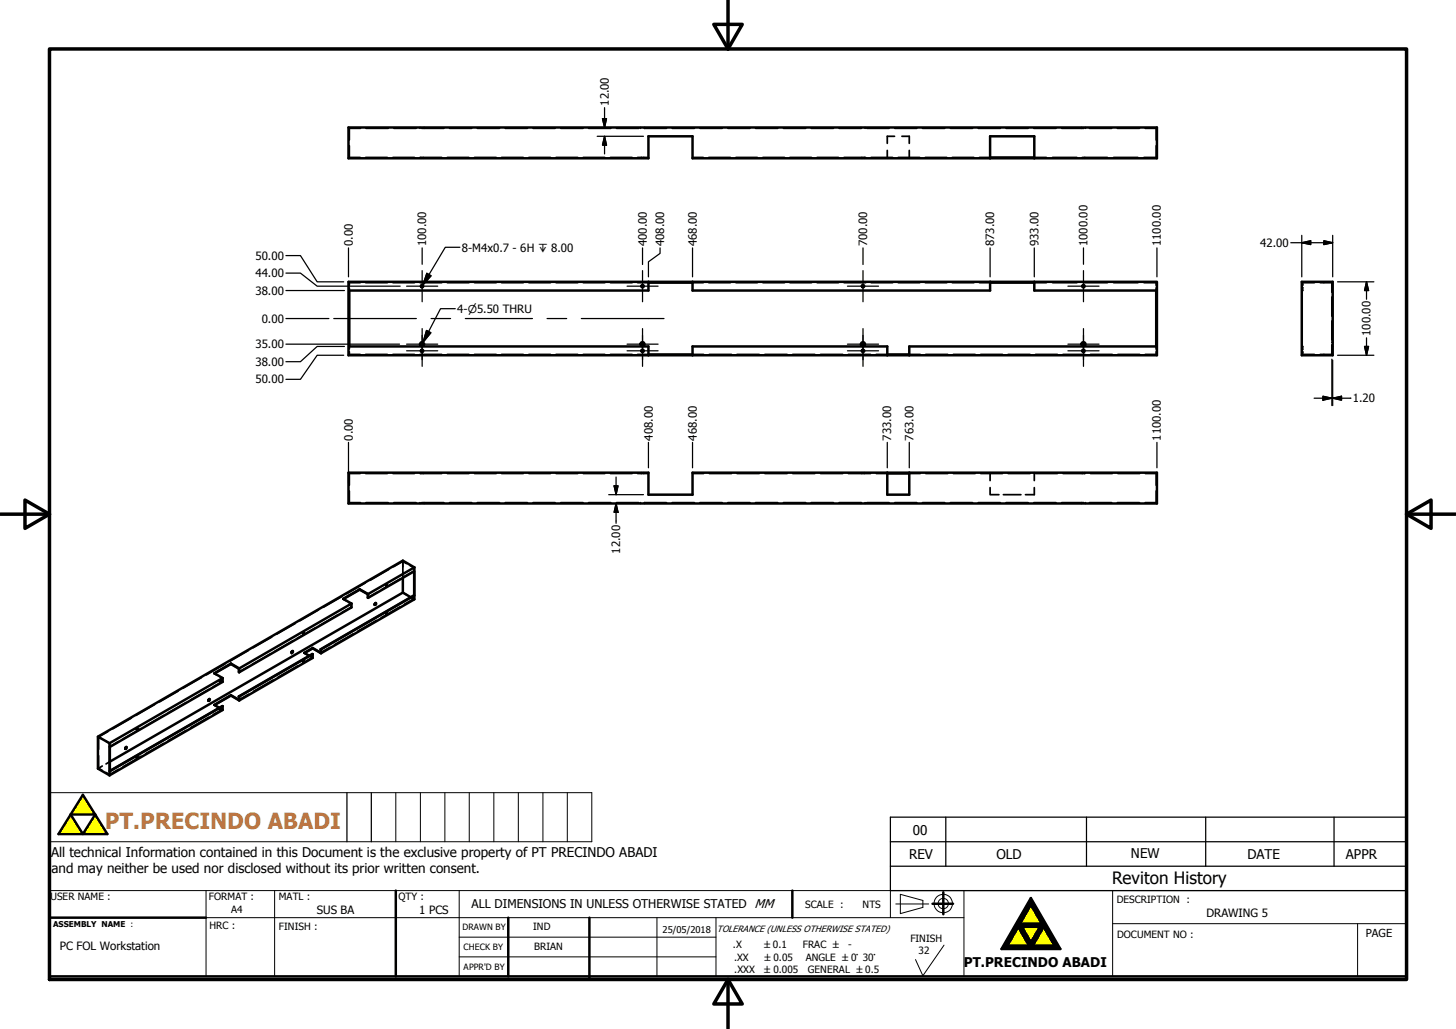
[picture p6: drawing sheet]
<svg xmlns="http://www.w3.org/2000/svg" width="297mm" height="210mm" viewBox="0 0 297 210" stroke-linecap="round" stroke-linejoin="round" font-family="sans-serif">
<g fill="none" stroke="#000" stroke-width=".51">
<path d="M71.1 26h164.9v6.3h-94.7v-4.5h-9v4.5h-61.2zM202 32.1h9M211 32.3v-4.5h-9v4.5M71.1 57.5h164.9v15h-164.9zM132.3 57.7h9M132.3 57.5v1.8h-61v11.4h61v1.8M202 57.7h9M202 57.5v1.8h-60.7v-1.8M211 57.5v1.8h24.9v11.4h-50.4v1.8M265.6 57.5h6.3v15h-6.3zM132.3 72.3h9M141.3 72.5v-1.8h39.7v1.8"/>
<path d="M181 72.3h4.5M71.1 96.5h61.2v4.4h9v-4.4h94.7v6.2h-164.9zM181 96.6h4.5M185.5 96.5v4.4h-4.5v-4.4M78.8 119.3l.2 .1-.2 .1zM78.9 119.3l-.1 .2M82.2 117.9v3M84.5 116.6l-9.4 5.4M84.5 115.8l-9.4 5.4M84.5 115.8l-2.3-1.4-62.2 35.9M84.5 115.8v6.5l-19 11M45 138.9v.1l-.1 .1z"/>
<path d="M45 138.9l-.1 .2M45.4 138.4l-23.1 13.3M45.4 138.4v.7l-23 13.3v5l23-13.3M47.1 135.5l1.6 1 .1 .7M47.1 135.4v.1M47.1 135.5l-3.3 1.9M47.1 135.4l1.7 1M47.1 135.4l-3.4 2 1.7 1M48.8 136.4v.8M59.7 132.8l-.2 .4M61.9 134.9l.1 .1-.1 .1zM61.9 129.1h.1l-.1 .2z"/>
<path d="M61.9 129.1l-.1 .2M61.9 134.9l-.1 .1M63.8 133.5l-15 8.6M63.8 132.2l-1.7 1 1 .6M63.8 132.2l1.6 1v-.7M63.8 132.2v.1M63.8 133.5v.8l-15 8.6M63.8 133.5l-15.1 8.6M63.8 132.3l-1.6 .9M63.8 132.3l1.7 1M65.4 132.5l19.1-11-19 11M65.4 132.5h.1"/>
<path d="M65.5 132.5v.8M71.7 123.2l-22.9 13.2M71.7 123.2v.8l-22.9 13.2M73.4 120.3l-3.3 1.9M73.4 120.2v.1M73.4 120.2l1.7 1M73.4 120.2l-3.4 2 1.7 1M73.4 120.3l1.6 1 .1 .7M75.1 121.2v.8M76.5 123.1l.2-.1v.2l-.2 .2-.1-.1zM76.6 123l-.2 .4M78.8 125.1h.2l-.2 .2z"/>
<path d="M78.9 125.1l-.1 .1M82.2 120.9l-59.8 34.5M82.2 120.9l1.6 1M22.3 151.7l-2.3-1.4v6.5l2.3 1.4M22.3 151.7v6.5M25.6 152.5l.2-.1v.1l-.2 .3zM25.8 152.4l-.2 .4M28 148.7h.1l-.2 .2zM28 154.5h.1l-.2 .2zM28 148.7l-.1 .2M28 154.4l-.1 .2M42.6 142.7h.2l-.1 .3-.2-.1z"/>
<path d="M42.7 142.6l-.2 .4M45 144.7v.2zM45 144.6l-.1 .2M45.4 144.1l-23 13.2M45.4 144.1v.8l-23.1 13.3M47.1 141.9l-3.4 1.9 1 .6M47.1 141.9l1.6 .9v-.7M47.1 141.9h.1M47.1 141.9l-3.3 2M47.1 141.9l1.7 1M48.7 142.1h.1M48.8 142.1v.8"/>
<path d="M14.4 166.2h5l-2.5 4zM16.9 162.2l5 8h-10zM10.1 187.3h31.9M80.7 181.7v17.5M103.7 187.3v11.9M120.2 187.3v12.6M161.6 181.7v5.6M190.2 184.4h4.2M192.4 182.1v4.5M207.7 189.2l2.2 3.8h-4.4zM208.5 189.2h3.6l-1.8 3.1zM210.3 183.3l6 10.4h-12z"/>
<path d="M210.3 184.7l2.2 3.8h-4.4zM212.9 189.2l2.2 3.8h-4.4zM287 188.5v10.7h-276.9"/>
<circle cx="86.1" cy="58.4" r=".24"/>
<circle cx="131.1" cy="58.4" r=".24"/>
<circle cx="176.1" cy="58.4" r=".23"/>
<circle cx="221" cy="58.4" r=".24"/>
<circle cx="86.1" cy="70.2" r=".41"/>
<circle cx="86.1" cy="71.6" r=".24"/>
<circle cx="131.1" cy="70.2" r=".42"/>
<circle cx="131.1" cy="71.6" r=".24"/>
<circle cx="176.1" cy="70.2" r=".42"/>
<circle cx="176.1" cy="71.6" r=".23"/>
<circle cx="221" cy="71.6" r=".24"/>
<circle cx="221" cy="70.2" r=".41"/>
<circle cx="59.6" cy="133" r=".18"/>
</g>
<g fill="none" stroke="#000" stroke-width=".36">
<path d="M71.3 29.7v2.5M71.3 32.3h.1M71.3 32.1h2.2M73.6 26.2h-2.3v2.4M74.6 32.1h4.4M74.7 26.2h4.5M80.2 32.1h4.4M80.3 26.2h4.6M85.7 26v.1M85.7 26.1v.1M85.7 32.1h4.4M85.9 32.1v.1"/>
<path d="M85.9 32.3h.1M86 26.2h4.6M86.3 32.1v.1M86.3 32.3h.1M86.5 26v.1M86.5 26.1v.1M91.2 32.1h4.5M91.7 26.2h4.5M96.8 32.1h4.4M97.4 26.2h4.5M102.3 32.1h4.5M103.1 26.2h4.5"/>
<path d="M107.9 32.1h4.4M108.7 26.2h4.6M113.4 32.1h4.5M114.4 26.2h4.6M119 32.1h4.4M120.1 26.2h4.5M124.5 32.1h4.5M125.8 26.2h4.5M130.1 32.1h2.2M130.7 26v.1M130.7 26.1v.1M130.8 32.1v.1"/>
<path d="M130.8 32.3h.1M131.3 32.1v.1M131.3 32.3h.1M131.4 26.2h4.6M131.5 26v.1M131.5 26.1v.1M137.1 26.2h4.6M141.3 32.1h2.2M142.8 26.2h4.5M144.6 32.1h4.4M148.5 26.2h4.5M150.1 32.1h4.4"/>
<path d="M154.1 26.2h4.6M155.6 32.1h4.5M159.8 26.2h4.6M161.1 32.1h4.5M165.5 26.2h4.5M166.7 32.1h4.4M171.2 26.2h4.5M172.2 32.1h4.4M175.6 26v.1M175.6 26.1v.1M175.8 32.1v.1M175.8 32.3h.1"/>
<path d="M176.3 32.1v.1M176.3 32.3h.1M176.5 26v.1M176.5 26.1v.1M176.8 26.2h4.6M177.7 32.1h4.4M181 30.7v1.5M181 32.3h.1M182.5 27.8h-1.5v1.5M182.5 26.2h4.5M183.2 32.1h4.4M184 27.8h1.5v1.5"/>
<path d="M185.5 30.7v1.5M185.5 32.3h.1M188.2 26.2h4.5M188.8 32.1h4.4M193.9 26.2h4.5M194.3 32.1h4.4M199.6 26.2h4.5M199.8 32.1h2.2M205.2 26.2h4.6M210.9 26.2h4.6M211 32.1h2.5M214.7 32.1h5"/>
<path d="M216.6 26.2h4.5M220.6 26v.1M220.6 26.1v.1M220.8 32.1v.1M220.8 32.3h.1M221 32.1h4.9M221.3 32.1v.1M221.3 32.3h.1M221.4 26v.1M221.4 26.1v.1M222.2 26.2h4.6M227.2 32.1h5"/>
<path d="M227.9 26.2h4.6M233.4 32.1h2.5M233.6 26.2h2.3v2.4M235.9 29.7v2.5M235.9 32.3h.1M71.3 58.8v.5M73.5 57.7h-2.2v.5M74.6 57.7h4.4M80.2 57.7h4.4M85.7 57.7h4.4M91.2 57.7h4.5M96.8 57.7h4.4"/>
<path d="M102.3 57.7h4.5M107.9 57.7h4.4M113.4 57.7h4.5M119 57.7h4.4M124.5 57.7h4.5M130.1 57.7h2.2M141.3 57.7h2.2M144.6 57.7h4.4M150.1 57.7h4.4M155.6 57.7h4.5M161.1 57.7h4.5M166.7 57.7h4.4"/>
<path d="M172.2 57.7h4.4M177.7 57.7h4.4M183.2 57.7h4.4M188.8 57.7h4.4M194.3 57.7h4.4M199.8 57.7h2.2M211 57.7h2.5M214.7 57.7h5M221 57.7h4.9M227.2 57.7h5M233.4 57.7h2.5v.5M235.9 58.8v.5"/>
<path d="M265.6 59.3h.1M265.6 58.7h.1M265.6 58.1h.1M265.7 58.7h.1M265.7 58.1h.1M265.8 58.8l-.1 .5M268.2 57.7h-2.4v.5M269.3 57.7h2.4v1.9M270.1 57.5v.1M270.1 57.6v.1M71.3 71.8v.5h2.2M71.3 70.7v.5"/>
<path d="M74.6 72.3h4.4M80.2 72.3h4.4M85.7 72.3h4.4M91.2 72.3h4.5M96.8 72.3h4.4M102.3 72.3h4.5M107.9 72.3h4.4M113.4 72.3h4.5M119 72.3h4.4M124.5 72.3h4.5M130.1 72.3h2.2M141.3 72.3h2.2"/>
<path d="M144.7 72.3h4.5M150.3 72.3h4.6M156 72.3h4.6M161.7 72.3h4.5M167.4 72.3h4.5M173.1 72.3h4.5M178.7 72.3h2.3M185.5 72.3h2.2M188.8 72.3h4.6M194.5 72.3h4.4M200.1 72.3h4.4M205.7 72.3h4.4"/>
<path d="M211.3 72.3h4.4M216.8 72.3h4.5M222.5 72.3h4.4M228 72.3h4.5M235.9 71.8v.5h-2.3M235.9 70.7v.5M265.6 71.8h.1M265.6 71.4h.1M265.6 70.7h.1M265.7 71.8h.1M265.7 71.4h.1M265.7 70.7l.1 .5"/>
<path d="M265.8 71.8v.5h2.4M270.1 72.3v.1M270.1 72.5h.1M271.7 70.4v1.9h-2.4M271.7 60.6v3.9M271.7 65.5v3.9M271.7 70.7h.2M271.7 69.8h.2M71.3 96.5h.1M71.3 96.6v2.4M71.3 96.6h2.2M74.6 96.6h4.4"/>
<path d="M80.2 96.6h4.4M85.7 96.6h4.4M85.9 96.5h.1M85.9 96.6h.1M86.3 96.5h.1M86.3 96.6h.1M91.2 96.6h4.5M96.8 96.6h4.4M102.3 96.6h4.5M107.9 96.6h4.4M113.4 96.6h4.5M119 96.6h4.4"/>
<path d="M124.5 96.6h4.5M130.1 96.6h2.2M130.8 96.5h.1M130.8 96.6h.1M131.3 96.5h.1M131.3 96.6h.1M141.3 96.6h2.2M144.7 96.6h4.5M150.3 96.6h4.6M156 96.6h4.6M161.7 96.6h4.5M167.4 96.6h4.5"/>
<path d="M173.1 96.6h4.5M175.8 96.5h.1M175.8 96.6h.1M176.3 96.5h.1M176.3 96.6h.1M178.7 96.6h2.3M185.5 96.6h2.2M188.8 96.6h4.6M194.5 96.6h4.4M200.1 96.6h4.4M202 99.5v1.4h1.8M202 96.6v1.5"/>
<path d="M202 96.5h.1M205.7 96.6h4.4M211 99.5v1.4h-1.8M211 96.5h.1M211 96.6v1.5M211.3 96.6h4.4M216.8 96.6h4.5M220.8 96.5h.1M220.8 96.6h.1M221.3 96.5h.1M221.3 96.6h.1M222.5 96.6h4.4"/>
<path d="M228 96.6h4.5M233.6 96.6h2.3M235.9 96.6v2.4M235.9 96.5h.1M71.3 100.2v2.4h2.3M74.5 119l-3.8 2.2M74.7 102.6h4.5M78.7 119.4l.1 .1M78.8 119.5h.1M78.8 119.3h.1M79.3 116.2l-3.8 2.2M80.3 102.6h4.6"/>
<path d="M81.6 118.2l-3.8 2.2M82.2 118.3v2.6l.8 .5M82.2 114.4v3.5M82.9 115l-.7-.4-1.9 1.1M83.7 115.4l.7 .4v.3M84.4 116.3v.2M84.4 116.5l.1 .1M84.4 116.5l-1.9 1.1M85.7 102.6h.1M85.7 102.7h.1M86 102.6h4.6M86.5 102.6h.1"/>
<path d="M86.5 102.7h.1M91.7 102.6h4.5M97.4 102.6h4.5M103.1 102.6h4.5M108.7 102.6h4.6M114.4 102.6h4.6M120.1 102.6h4.5M125.8 102.6h4.5M130.7 102.6h.1M130.7 102.7h.1M131.4 102.6h4.6M131.5 102.6h.1"/>
<path d="M131.5 102.7h.1M137.1 102.6h4.6M142.8 102.6h4.5M148.5 102.6h4.5M154.1 102.6h4.6M159.8 102.6h4.6M165.5 102.6h4.5M171.2 102.6h4.5M175.6 102.6h.1M175.6 102.7h.1M176.5 102.6h.1M176.5 102.7h.1"/>
<path d="M176.8 102.6h4.6M182.5 102.6h4.5M188.2 102.6h4.5M193.9 102.6h4.5M199.6 102.6h4.5M204.7 100.9h3.6M205.2 102.6h4.6M210.9 102.6h4.6M216.6 102.6h4.5M220.6 102.6h.1M220.6 102.7h.1M221.4 102.6h.1"/>
<path d="M221.4 102.7h.1M222.2 102.6h4.6M227.9 102.6h4.6M235.9 100.2v2.4h-2.3M41.1 138.3l-3.8 2.2M43.7 137.4h.1M43.7 137.5l.6 .3M43.8 137.4h-.1M44.8 139l.1 .1M44.8 138.1l.6 .3v.2M44.9 139.1h.1M44.9 138.9h.1"/>
<path d="M45.4 139.1l-1.9 1.1M45.4 138.9v.2M45.4 139.1h.1M45.9 135.5l-3.8 2.2M48.8 136.4l-.1 .1M50.6 136.1l-1.9 1M50.7 132.7l-3.8 2.3M55.2 133.5l-3.7 2.1M55.4 130l-3.8 2.2M55.7 138.8l-4 2.3M59.4 133.1l.1 .1M59.5 133.2h.1"/>
<path d="M59.6 132.8h.1M59.7 132.8h.1M59.7 132.8l-.2 .1M59.7 130.8l-3.6 2.1M60.2 127.2l-3.8 2.2M60.7 135.9l-4 2.3M61.8 129.3h.1M61.8 135l.1 .1M61.8 135h.1M61.8 129.2v.1M61.8 129.1h.1M61.9 129.1h.1"/>
<path d="M61.9 134.8h-.1M62 129.1h.1M62 134.9h.1M62.1 133.3l.6 .3M62.1 133.2v.1M62.2 133.2l-.1 .1M63.1 133.8l.2 .1M63.2 134l.6 .3M63.5 134l.2 .2M63.7 133.5v.2M63.7 133.9v.3M63.7 134.2l-2 1.1"/>
<path d="M64.3 128.1l-3.7 2.2M65 124.5l-3.8 2.2M67.3 132.1l-1.9 1.1M68.9 125.5l-3.7 2.1M69.8 121.7l-3.8 2.2M70 122.2l.5 .4M70.1 122.2v.1M71.1 122.9l.5 .3v.2M71.6 123.9l.1 .1M71.6 123.7v.2M71.6 123.9l-1.8 1.1M72.1 129.3l-3.8 2.3"/>
<path d="M75 121.2v.1M75.1 121.2h.1M76.4 123.3v.1M76.4 123.4h.1M76.6 123l.1 .1M76.6 123l-.1 .1M76.8 126.6l-3.8 2.2M76.9 120.9l-1.9 1.1M78.7 125.2h.1M78.8 125.1h.1M78.9 125h.1M78.9 125.1h.1"/>
<path d="M81.6 123.8l-3.8 2.3M83.8 121.9l.7 .4M83.8 121.9l.2 .1M84.2 122.1l.2 .1M84.4 121.5v.3M84.4 122v.2M84.4 122.2l-1.9 1.1M20.1 150.4l.7 .4M20.1 156.8l.7 .4M20.1 150.4v2.5M20.1 154.2v2.6M20.1 156.8h-.1"/>
<path d="M20.9 156.3l-.8 .5M21.6 151.3l.7 .4M21.6 157.6l.7 .5M22 149.3l-1.9 1.1M22.3 157.8v.3M22.3 151.7v.2M22.3 152.1v.3M22.3 152.4h.1M22.3 151.7h.1M22.4 157.4l-.1 .2M22.4 157.4h.1M22.4 152.4h.1"/>
<path d="M22.4 155.4l-.8 .5M22.4 157.3l-.1 .1M24.2 151.3l-1.9 1.1M24.2 157l-1.9 1.1M25.5 152.6l.1 .2M25.5 152.8h.1M25.6 152.8h.1M25.7 152.4h.1M25.8 152.4l-.2 .1M25.8 152.4v.1M26.8 146.5l-3.8 2.2M27.9 148.8v.1"/>
<path d="M27.9 154.5v.1M27.9 154.6h.1M27.9 148.9h.1M27.9 154.6v.1M27.9 148.7h.2M27.9 154.4h.2M28.8 148.7l-3.7 2.1M28.8 154.3l-3.7 2.2M31.6 143.8l-3.9 2.2M33.4 146l-3.7 2.1M33.4 151.7l-3.7 2.1M36.3 141l-3.8 2.2"/>
<path d="M38 143.4l-3.7 2.1M38 149l-3.7 2.2M42.4 142.8l.2 .2M42.5 143h.1M42.6 140.7l-3.7 2.1M42.6 146.4l-3.7 2.1M42.7 142.6h-.1M43.7 143.9l.6 .3M43.7 143.8v.1M43.7 143.9h.1M43.8 143.9h.1M44.7 144.4l.3 .1"/>
<path d="M44.8 144.8h.1M44.8 144.5l.6 .4M44.9 144.9h.1M44.9 144.6h.1M45 144.6v.1M45.1 144.7l.3 .1M45.4 144.1v.2M45.4 144.5v.3M45.4 144.8l-1.9 1M50.7 141.7l-2 1.1"/>
</g>
<g fill="#000">
<circle cx="44.8" cy="139.1" r=".18"/>
<circle cx="59.5" cy="133.2" r=".18"/>
<circle cx="44.8" cy="144.8" r=".18"/>
</g>
<g fill="none" stroke="#000" stroke-width=".25">
<path d="M85.8 32.1v.1M85.8 32.3h.1M86.4 32.1v.1M86.4 32.3h.1M121.8 27.8h9.5M122.9 24.2h.8l-.4 1.8zM123.3 27.8v3.6M123.3 27.8l.4 1.8h-.8zM123.3 22v4M130.8 32.1v.1M130.8 32.3h.1M131.4 32.1v.1"/>
<path d="M131.4 32.3h.1M175.7 32.1v.1M175.7 32.3h.1M176.4 32.1v.1M176.4 32.3h.1M220.7 32.1v.1M220.7 32.3h.1M221.3 32.1v.1M221.3 32.3h.1M58.3 59.3h12M58.3 55.7h3l3.4 2.7h16.9M58.3 52.2h3l3.4 5.3h5.4"/>
<path d="M71.1 50.6v5.9M82.9 58.4h6.4M86.1 50.6v3.3M86.1 55.2v6.4M86.3 58.1a.29 .29 0 0 0-.5 .3 .29 .29 0 0 0 .5 .3M87.1 55.8l.8 .5-1.6 1.9zM93.8 50.5h-3l-4.5 7.7M127.9 58.4h6.4M131.1 55.2v6.4M131.1 50.6v3.4M131.2 58.1a.29 .29 0 0 0-.4 .3 .29 .29 0 0 0 .4 .3M134.7 50.6v1.1l-2.4 1.7v3.1"/>
<path d="M141.3 50.6v5.9M172.9 58.4h6.3M176.1 50.6v3.4M176.1 55.2v6.4M176.2 58.1a.3 .3 0 0 0-.5 .3 .3 .3 0 0 0 .5 .3M202 50.6v5.9M211 50.6v5.9M217.9 58.4h6.3M221 50.6v3.3M221 55.2v6.4M221.2 58.1a.3 .3 0 0 0-.5 .3 .3 .3 0 0 0 .5 .3M236 50.6v5.9"/>
<path d="M263.3 49.5h8.6M265.6 58.1h.1M265.6 58.7h.1M265.6 48v8.5M265.6 49.5l1.8-.4v.8zM265.7 58.1h.1M265.7 58.7h.1M270.1 49.1l1.8 .4-1.8 .4zM271.9 48v8.5M272.9 57.5h7.4M278.8 57.5v3.6M278.8 57.5l.4 1.8h-.8z"/>
<path d="M58.3 65h8.8M58.3 70.2h23.2M68.1 65h16.8M70.1 72.5h-5.4l-3.4 4.9h-3M70.3 70.7h-5.6l-3.4 3.1h-3M82.9 70.2h6.4M82.9 71.6h6.4M86.1 67.1v7.7M86.3 71.3a.29 .29 0 0 0-.5 .3 .29 .29 0 0 0 .5 .2M87 67.4l.9 .5-1.6 2zM87.9 65h4M92.9 63h-3l-3.6 6.9"/>
<path d="M94.9 65h13.7M111.6 65h4M118.6 65h16.9M127.9 70.2h6.4M127.9 71.6h6.4M131.1 67.1v7.7M131.2 71.3a.29 .29 0 0 0-.4 .3 .29 .29 0 0 0 .4 .2M172.9 70.2h6.3M172.9 71.6h6.3M176.1 67.1v7.7M176.2 71.3a.3 .3 0 0 0-.5 .3 .3 .3 0 0 0 .5 .2M217.9 70.2h6.3"/>
<path d="M217.9 71.6h6.3M221 67.1v7.7M221.2 71.3a.3 .3 0 0 0-.5 .3 .3 .3 0 0 0 .5 .2M265.6 71.3h.1M265.6 71.9h.1M265.7 71.3h.1M265.7 71.9h.1M271.7 73.3v9.5M271.9 73.5v9.3M272.9 72.5h7.4M278.4 70.7h.8l-.4 1.8zM278.8 68.9v3.6"/>
<path d="M71.1 90.3v8.3M85.8 96.5h.1M85.8 96.6h.1M86.4 96.5h.1M86.4 96.6h.1M125.3 99.1h.8l-.4 1.8zM125.7 97.3v3.6M130.8 96.5h.1M130.8 96.6h.1M131.4 96.5h.1M131.4 96.6h.1M132.3 90.3v5.2"/>
<path d="M141.3 90.3v5.2M175.7 96.5h.1M175.7 96.6h.1M176.4 96.5h.1M176.4 96.6h.1M181 90.3v5.2M185.5 90.3v5.2M220.7 96.5h.1M220.7 96.6h.1M221.3 96.5h.1M221.3 96.6h.1M236 90.3v5.2"/>
<path d="M268.1 81.3h3.6M269.9 80.9l1.8 .4-1.8 .4zM271.9 81.3l1.8-.4v.8zM271.9 81.3h3.7M124.2 100.9h7.1M125.7 102.7v4.1M125.7 102.7l.4 1.8h-.8zM70.8 161.8v10M75.8 161.8v10M181.6 171.8h105.4M181.6 176.8h105.4M181.6 166.8h105.4v14.9h-105.4z"/>
<path d="M193 166.8v10M221.7 166.8v10M246 166.8v10M272.2 166.8v10"/>
</g>
<g fill="#ff0" stroke="#ff0" stroke-width=".2">
<path d="M16.9 162.2l2.5 4h-5z"/>
<path d="M19.4 166.2l2.5 4h-5z"/>
<path d="M14.4 166.2l2.5 4h-5z"/>
<path d="M210.3 184.7l2.2 3.8h-4.4z"/>
<path d="M207.7 189.2l2.2 3.8h-4.4z"/>
<path d="M212.9 189.2l2.2 3.8h-4.4z"/>
<path d="M208.5 189.2h3.6l-1.8 3.1z"/>
</g>
<g fill="#000" stroke="#000" stroke-width=".2">
<path d="M207.7 189.2l-2.2 3.8-1.2 .7zM208.1 188.5l-3.8 5.2zM210.3 183.3l-2.2 5.2-3.8 5.2zM208.1 188.5l.4 .7h-.8zM208.1 188.5l4 .7h-3.6zM210.3 183.3v1.4l-2.2 3.8zM207.7 189.2h.8l1.8 3.1zM204.3 193.7l1.2-.7h4.4zM207.7 189.2l2.6 3.1-.4 .7zM210.3 192.3l.4 .7h-.8zM212.1 189.2h.8l-2.6 3.1zM210.3 183.3l2.2 5.2-2.2-3.8z"/>
<path d="M210.3 183.3l6 10.4-3.8-5.2zM209.9 193l6.4 .7zM210.7 193h4.4l1.2 .7zM212.9 189.2l-2.2 3.8-.4-.7zM208.1 188.5h4.4l-.4 .7zM212.5 188.5l3.8 5.2zM212.5 188.5l.4 .7h-.8zM212.9 189.2l3.4 4.5-1.2-.7zM204.3 193.7l5.6-.7 6.4 .7z"/>
</g>
<path d="M148.5 0v10M10.1 10h276.9v189.9h-276.9zM145.6 5h5.8l-2.9 5zM.1 104.9h10M5.1 102l5 2.9-5 2.9zM287 104.9l4.9-2.9v5.8zM287 104.9h9.9M148.5 199.9l2.9 5h-5.8zM148.5 199.9v10" fill="none" stroke="#000" stroke-width=".71"/>
<g fill="none" stroke="#000" stroke-width=".2">
<path d="M10.1 161.8h110.6v10h-110.6zM80.7 161.8v10M85.8 161.8v10M90.8 161.8v10M95.7 161.8v10M100.8 161.8v10M105.7 161.8v10M110.8 161.8v10M115.7 161.8v10M42 187.3h154.7M42 181.7v17.5M56 181.7v17.5"/>
<path d="M93.7 195.3h52.4M93.7 191.2h52.4M93.7 181.7v17.5M103.7 191.2v5.1M134 187.3v11.9M146.1 187.3v11.9M181.6 181.7v5.6M182.7 184.5h6.8M183.7 182.5l4.6 1.2v1.5l-4.6 1.2zM192.6 192.9l-4.3 6.2-1.5-3.3M196.7 181.7v17.5M227 188.5h60"/>
<path d="M227 181.7v17.5M277 188.5v10.7M287 181.7h-276.9v17.5"/>
<circle cx="192.4" cy="184.4" r="1.88"/>
<circle cx="192.4" cy="184.4" r="1.05"/>
</g>
<path d="M122.9 24.2h.8l-.4 1.8zM123.3 27.8l.4 1.8h-.8zM87.1 55.8l.8 .5-1.6 1.9zM265.6 49.5l1.8-.4v.8zM270.1 49.1l1.8 .4-1.8 .4zM278.8 57.5l.4 1.8h-.8zM87 67.4l.9 .5-1.6 2zM278.4 70.7h.8l-.4 1.8zM125.3 99.1h.8l-.4 1.8zM269.9 80.9l1.8 .4-1.8 .4zM271.9 81.3l1.8-.4v.8zM125.7 102.7l.4 1.8h-.8z" fill="#000" stroke="#000" stroke-width=".25"/>
<text font-size="4.5" fill="#bc7643" x="21.4" y="169.1">PT.PRECINDO ABADI</text>
<text font-size="3.5" x="226.9" y="180.5">Reviton History</text>
<g font-size="2.7">
<text x="186.2" y="170.4">00</text>
<text x="10.4" y="175">All technical Information contained in this Document is the exclusive property of PT PRECINDO ABADI</text>
<text x="10.5" y="178.2">and may neither be used nor disclosed without its prior written consent.</text>
<text x="185.5" y="175.3">REV</text>
<text x="203.3" y="175.4">OLD</text>
<text x="230.7" y="175">NEW</text>
<text x="254.5" y="175.2">DATE</text>
<text x="274.6" y="175.2">APPR</text>
<text x="196.6" y="197.3">PT.PRECINDO ABADI</text>
</g>
<text font-size="2.5" x="96.2" y="185.3">ALL DIMENSIONS IN UNLESS OTHERWISE STATED MM</text>
<g font-size="2.3">
<text x="124.2" y="21.6" transform="rotate(-90 124.2 21.6)">12.00</text>
<text x="52.1" y="53">50.00</text>
<text x="72" y="50.2" transform="rotate(-90 72 50.2)">0.00</text>
<text x="87" y="50.2" transform="rotate(-90 87 50.2)">100.00</text>
<text x="94.3" y="51.3">8-M4x0.7 - 6H ↧ 8.00</text>
<text x="131.9" y="50.2" transform="rotate(-90 131.9 50.2)">400.00</text>
<text x="135.5" y="50.2" transform="rotate(-90 135.5 50.2)">408.00</text>
<text x="142.2" y="50.2" transform="rotate(-90 142.2 50.2)">468.00</text>
<text x="176.9" y="50.2" transform="rotate(-90 176.9 50.2)">700.00</text>
<text x="202.8" y="50.2" transform="rotate(-90 202.8 50.2)">873.00</text>
<text x="211.8" y="50.2" transform="rotate(-90 211.8 50.2)">933.00</text>
<text x="221.9" y="50.2" transform="rotate(-90 221.9 50.2)">1000.00</text>
<text x="236.9" y="50.2" transform="rotate(-90 236.9 50.2)">1100.00</text>
<text x="257.1" y="50.4">42.00</text>
<text x="52.1" y="56.6">44.00</text>
<text x="52.1" y="60.2">38.00</text>
<text x="53.4" y="65.9">0.00</text>
<text x="93.3" y="63.9">4-⌀5.50 THRU</text>
<text x="52.1" y="71.1">35.00</text>
<text x="279.6" y="68.6" transform="rotate(-90 279.6 68.6)">100.00</text>
<text x="52.1" y="74.7">38.00</text>
<text x="52.1" y="78.3">50.00</text>
<text x="276" y="82.1">1.20</text>
<text x="72" y="89.9" transform="rotate(-90 72 89.9)">0.00</text>
<text x="133.2" y="89.9" transform="rotate(-90 133.2 89.9)">408.00</text>
<text x="142.2" y="89.9" transform="rotate(-90 142.2 89.9)">468.00</text>
<text x="181.8" y="89.9" transform="rotate(-90 181.8 89.9)">733.00</text>
<text x="186.3" y="89.9" transform="rotate(-90 186.3 89.9)">763.00</text>
<text x="236.9" y="89.9" transform="rotate(-90 236.9 89.9)">1100.00</text>
<text x="126.6" y="113" transform="rotate(-90 126.6 113)">12.00</text>
<text x="64.6" y="186.5">SUS BA</text>
<text x="85.5" y="186.6">1 PCS</text>
<text x="246.1" y="187.1">DRAWING 5</text>
<text x="278.6" y="191.1">PAGE</text>
<text x="12.2" y="193.8">PC FOL Workstation</text>
</g>
<g font-size="2">
<text x="10.3" y="183.6">USER NAME :</text>
<text x="42.6" y="183.6">FORMAT :</text>
<text x="56.9" y="183.7">MATL :</text>
<text x="81.3" y="183.6">QTY :</text>
<text x="164.3" y="185.3">SCALE :</text>
<text x="176" y="185.3">NTS</text>
<text x="227.8" y="184.3">DESCRIPTION :</text>
<text x="42.7" y="189.6">HRC :</text>
<text x="47.2" y="186.3">A4</text>
<text x="56.9" y="189.9">FINISH :</text>
<text x="108.8" y="189.8">IND</text>
<text x="227.9" y="191.5">DOCUMENT NO :</text>
<text x="109" y="193.9">BRIAN</text>
<text x="149.5" y="193.5">.X</text>
<text x="149.8" y="196">.XX</text>
<text x="155.9" y="193.5">±0.1</text>
<text x="156" y="196">±0.05</text>
<text x="163.8" y="193.5">FRAC ± -</text>
<text x="164.4" y="196">ANGLE ±0° 30°</text>
<text x="185.7" y="192.3">FINISH</text>
<text x="187.4" y="194.6">32</text>
<text x="149.8" y="198.5">.XXX</text>
<text x="155.9" y="198.5">±0.005</text>
<text x="164.8" y="198.5">GENERAL ±0.5</text>
</g>
<g font-size="1.9">
<text x="135.2" y="190.3">25/05/2018</text>
<text x="146.3" y="190.1">TOLERANCE (UNLESS OTHERWISE STATED)</text>
</g>
<g font-size="1.8">
<text x="94.3" y="189.7">DRAWN BY</text>
<text x="94.6" y="197.9">APPR'D BY</text>
<text x="94.6" y="193.9">CHECK BY</text>
</g>
<text font-size="1.6" x="10.8" y="189.2">ASSEMBLY NAME :</text>
</svg>
